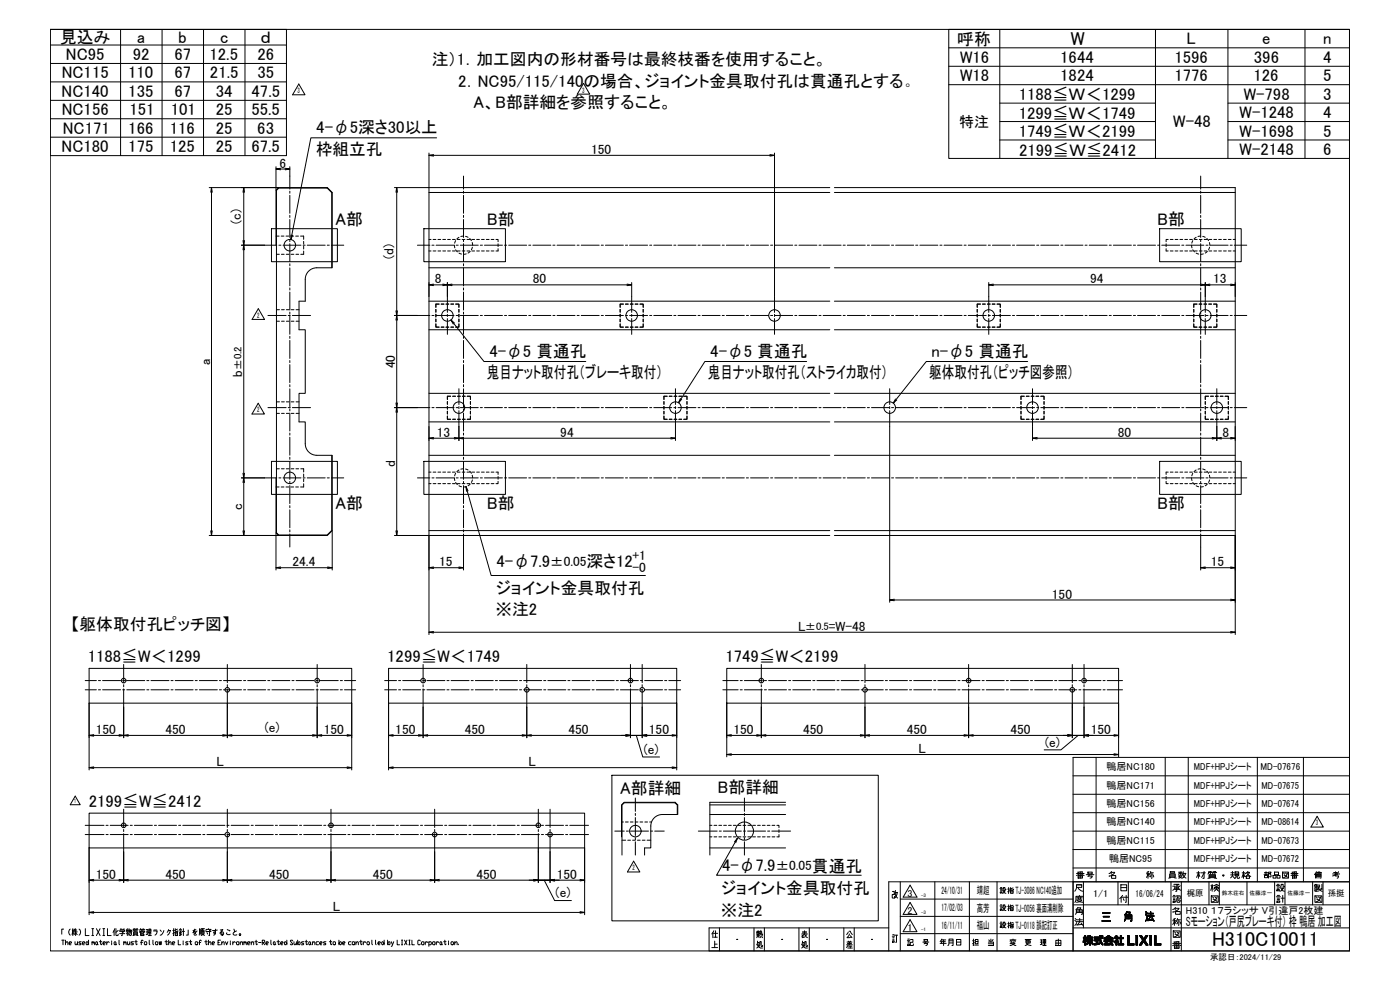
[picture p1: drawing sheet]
<svg xmlns="http://www.w3.org/2000/svg" width="841mm" height="594mm" viewBox="0 0 841 594" stroke-linecap="round" stroke-linejoin="round" font-family="sans-serif">
<!-- layer: TOS_WA -->
<g fill="none" stroke="#000" stroke-width=".6">
<path d="M30 18h781v553h-781zM658 455v75M700 455v75M714 455v75M755 455v75M783 455v75M811 455h-166v116v-41h166h-277v41M645 477h166M645 466h166M645 499h166M645 488h166M645 510h166"/>
<path d="M811 510h.1M811 510v61h-385v-14h108M536 535h1v2h-1v2h1v-1M538 536v2l1 1M538 536h1M538 535l-1 2M539 536v2l-2 1M541 530v41M547 532l4 7h-8zM562 530v41M582 530v41M599 530v41"/>
<path d="M645 521h166M651 530v27M672 530v14M673 531h4v4h-4zM673 533h4M678 530v14M703 530v41M710 530v41M726 530v14M732 530v14M749 530v14M766 530v14"/>
<path d="M772 530v14M789 530v14M795 530v14M38 558h-1v3M42 558a2.2 2.2 0 0 0 0 4M43 559h1M44 558v4M44 560h2M45 559h1M45 558l-1 1M45 558v4M48 558a2.2 2.2 0 0 1 0 4"/>
<path d="M51 558v4h2M55 558h1M56 558v4M58 558l2 4M60 558l-2 4M62 558h1M62 558v4M65 558v4h2M69 559v3M69 558l-1 2M70 558v4h1v-1M71 559l-1 1"/>
<path d="M72 559h3M72 559h3l-2 1v2M72 558l1 1M73 558v1M75 558l-1 1M76 558v1h1M76 559v1M76 558v4M77 559h2v2l-1 1M78 558l-1 2M78 559l-1 2M78 559v3"/>
<path d="M80 558h1M80 560h2v2h-2zM81 558v1M81 558h-1v1M82 558h1M82 558v1M83 558h-1l-1 1M84 558h1M84 560h2v1h-2zM84 558v1M85 558v1M85 559h.1"/>
<path d="M86 558h1M86 558l-1 1M86 558v1M88 560h1M88 558h1M88 558v3M89 558h2v2h-2zM89 559h2M90 558v4M92 559h2l-1 3M92 559h2M96 559h1"/>
<path d="M98 559l-1 2-1 1M101 558v1M104 559h1M104 558v4M105 558v1h2M107 558l-2 1M108 559v-1l1 1M108 559h1M108 559v3M109 559h2M110 558v4M113 559v3h-1"/>
<path d="M117 558l-1 2 1-1v2M118 558l-2 1M118 559l-1 2v1l1-1M120 558v4M120 558v3M121 558v4M121 558h2M121 559h2v2h-2zM121 559h2M122 558v1M124 559v-1h3v1M124 560h3"/>
<path d="M125 558h.1M126 559v3h-1M129 558v2h-1h1v1l-1 1M131 559h-3M132 559l2-1-2 3 2-1v2l-1-1 1 1M137 558l1 1M141 558v2M142 559l-1 1-1 1 1 1 1-1M429 559l-1 1v3M430 559v4M432 557v14M453 557v14"/>
<path d="M455 559h1M455 560v1M455 559v1h1M456 560v1v-1M456 560h2v2v-1M457 559l-1 3M459 557v14M480 557v14M482 560h3M483 559v2l-1 1M486 557v14M507 557v14"/>
<path d="M510 560l-1 1M510 559h1l1 2M513 557v14M541 550h104M541 540h104M547 542l4 7h-8zM547 552l4 8h-8zM645 557h166M645 544h166M37 565h2M38 565v3M39 567l1-1 1 2"/>
<path d="M39 565v3M42 567h1v-1h-1v1l1 1M44 561v-2l-1 2M44 561l1-1 1 1M45 566v2l2-1M47 566v2M49 566h-2l2 1-2 1M50 567h1v-1h-1v2h1M52 566l1 1-1 1v-1zM53 565v3M55 562h1M55 566h1v1"/>
<path d="M55 566v2M56 566h1v2M58 566h1l-1 2-1-1zM59 567v1M60 566h1M60 565v2l1 1v-1M62 562h1M62 567h1v-1h-1v1l1 1M64 566v2M66 566h-1l-1 1M67 565v1M67 566v2"/>
<path d="M69 566h1l-1 2v-1zM70 567v1M71 565l1 3M72 561h3M74 566h1v1M74 566v2M75 566h1v2M77 566v2l1-1M77 560l-1 1M78 566v2M80 566h-1l1 1-1 1M80 560h2"/>
<path d="M80 561h2M81 562h-1M81 566h1M82 565v2v1v-1M82 562h1M84 560v-1h3v1M84 561h2v1h-2zM84 561h.1M84 566h2M86 565h-1v3M87 566h1v2l-1-1zM89 561h-1"/>
<path d="M89 562h2M89 561h2M90 565v3M92 565v3M94 566h1l-1 2-1-1zM96 566v2v-2l1 2v-2M99 566h2M100 565v2v1l1-1M100 560l1-1h1l-1 3M101 567l1-1 1 2M101 565v3M104 567h1v-1h-1v1l1 1"/>
<path d="M105 560l-1 1M105 560h2v2h-2zM105 561h2M107 565v3h2M108 560h1M108 561v1M109 561h.1M109 561l-1 1M110 565v1M110 566v2M113 566h-1v1h1l-1 1M114 566h1"/>
<path d="M114 565v2l1 1v-1M118 566h1l-1 2-1-1zM119 566h2M121 565h-1v3M121 560h2M122 561l-1 1M122 561l1 1M123 566h1M124 565v2v1v-1M124 560l1 1M125 567l1-1 1 2M125 565v3"/>
<path d="M127 567h2v-1h-2v1l2 1M131 566h1M132 565h-1v3h1M133 567l1-1 1 2M133 566v2M135 566l1 2 1-2M136 560v1h1h1M138 565v1M138 566v2M140 566v2M141 566l-1 1M142 566h2l-1 2-1-1z"/>
<path d="M144 567l1-1 1 2M144 566v2M146 566h1v1M146 566v2M147 566h1v2M149 567h1v-1h-1v1l1 1M151 567l1-1v2M151 566v2M153 566h2M154 565v2v1l1-1M155 566h2M158 566h1v-1h-1v3"/>
<path d="M158 566l1 2M160 567h1v-1h-1v1l1 1M163 565v3M165 566v2l-1-1zM165 567l1 1M166 566h2M167 565v2l1 1v-1M169 567h1v-1h-1v1l1 1M171 566l1 1v1l-1-1zM172 565v3M176 565h-1h-1l2 2-1 1-1-1M177 566v2l1-1"/>
<path d="M178 566v2M179 565v3M180 566v2l-1-1zM183 566h-2l2 1-2 1M183 566h2M184 565v2v1l1-1M186 566h1l-1 2-1-1zM187 567v1M188 567l1-1v2M188 566v2M191 566h-1v2h1M192 567h1v-1h-1v1l1 1"/>
<path d="M196 566h-2l2 1-2 1M198 566h1M199 565v2v1v-1M200 566h2l-1 2-1-1zM204 565v3M204 566h1v2l-1-1zM206 567h1v-1h-1v2h1M211 566h-2l1 2h1M212 566h1v2l-1-1zM214 567l1-1v2M214 566v2M216 566h1"/>
<path d="M217 565v2v1v-1M218 566v2M220 566h-1l-1 1M221 566h1v2l-2-1zM223 565l1 3M226 565v3M227 567h1v-1h-1v2h1M230 566l1 1-1 1-1-1zM231 565v3M233 565v3M234 566v2l-1-1zM235 566l1 2"/>
<path d="M237 566l-2 2M239 565v3h1M241 565h1M241 568h1M242 565v3M243 565l1 3M244 565l-1 3M246 565h.1M246 568h.1M246 565v3M247 565v3h2M252 565h-1v3l1-1"/>
<path d="M254 566h1l-1 2-1-1zM255 566v2M257 566h-1l-1 1M258 566h1v2h-1M258 566v2M260 566h1v2l-1-1zM262 566v2M264 566h-1l-1 1M265 566v2l-1-1zM265 567l1 1M266 566h2M267 565v2l1 1v-1"/>
<path d="M269 565v1M269 566v2M271 566h1v2l-1-1zM273 567l1-1 1 2M273 566v2M275 567v1M428 569h3M428 560v1M429 561h2M429 563h2M429 567h2M429 565v4"/>
<path d="M443 564h.1M455 561h1M455 567l1 2h2M455 566h1l-1 3M455 565v3M455 562v1M455 561v1M456 562v1M456 562h-1M457 560v1M457 562v1M458 562v1"/>
<path d="M458 568h-1v-2h-1v3M470 564h.1M482 562v1M482 561h3M482 567l1 2h2M482 566h1l-1 3M482 565v3M483 561l2 2M484 563h-2M485 562h-1M485 568h-1v-2h-1v3M497 564h.1"/>
<path d="M509 568h3M509 566h3M509 567h3M509 569h3M510 568l-1 1M510 565v1M510 568h2M510 561l-1 2h2M510 566v2M511 568v1M511 562l1 1M511 565v1"/>
<path d="M524 564h.1M536 562h1M536 565h1v1h-1zM536 561h1M536 564h1M536 563h1M537 562h2M539 562v4h-1M541 561h104M651 563v1M651 565v1M651 564v2"/>
<path d="M651 563v2M652 562v1h1v1h-1l1 1v1l-1-1v3v-3l-1 1v-2v-1h1zM652 562v6M652 563v1M652 564v1M653 563v1M653 564v1M653 563v2M653 566v1M653 562h1v1v-1h1v1h1v1h-1h2v1h-1l1 3-2-2v2h-1v-2l-1 2 1-3h-1v-1h1h-1zM653 562v2M654 564v1"/>
<path d="M654 562v2M654 566v1M654 564v3M654 562v1M654 563v1M654 564v2M654 562v6M655 562v6M655 563v1M655 564v2M656 563v1M656 564v2"/>
<path d="M656 564v3M656 564v1M656 566v1M657 564v1M657 567v1M657 563h3v-1h1v1h2v1h-2l2 4-2-2-1-2h-3zM657 563v1M657 564h3v1h-1v2l2-1v1l-4 1v-1h2v-2h-2zM658 563v1M658 564v1M658 567v1M659 563v1"/>
<path d="M659 564v3M659 564v1M659 567h.1M660 563v1M660 564v1M660 567h.1M660 566v1M661 562v3M661 566v1M661 562v4M661 562v5M661 563v1"/>
<path d="M661 565v2M662 563v1M662 565v2M662 562h1v1h-1zM662 562v1M662 566v1M662 566v2M662 567v1M663 563l3-1 3 1v1h-5h-1zM663 565h6v1h-4v1h2v-1h1l1 2-1-1-5 1 1-2h-1zM663 563v1M663 565v1"/>
<path d="M663 567v1M664 565v1M664 567v1M664 563v1M664 566v2M664 565v3M664 564a1.7 1.7 0 0 1 2-1 1.7 1.7 0 0 1 2 1zM665 565v3M665 563v1M665 565v2M665 567v1M665 564h.1"/>
<path d="M665 565v1M665 562v1M666 564h.1M666 565v1M666 567v1M666 562v1M667 562v1M667 564h.1M667 565v1M667 567v1M667 563v1M667 566h.1"/>
<path d="M667 567h.1M667 566v1M668 563v1M668 565v1M668 566v1M668 566v2M668 567v1M669 563v1M669 565v1M669 567v1M669 566h.1M670 563v1"/>
<path d="M670 565v1M670 562l2 1-1 2 1 1h-1v2h-1v-2h-1l2-2h-1zM670 562v2M670 565v3M671 562v2M671 564v4M671 562v6M671 563v3M671 565v1M671 563v2M672 565v1M672 563v1"/>
<path d="M672 567v1M673 563v1M673 567v1M673 562h1v1h1v1h-1v3h1v1h-3v-1h1v-3h-1v-1h1zM673 562v6M674 562v6M674 563v1M674 567v1M675 563v1M675 567v1M677 562h1v5h3v1h-4zM677 562v6"/>
<path d="M678 562v6M679 567v1M680 567v1M681 567v1M682 562h1v6h-1zM682 562v6M683 562v6M685 562h1l1 2 1-2h2l-2 3 2 3h-2l-1-2-1 2h-2l2-3zM685 562h.1M685 567v1M685 562v1M685 566v2"/>
<path d="M686 562v2M686 566v2M686 566v1M686 565v2M686 563v1M686 563v4M687 563v3M687 564v2M688 563v4M688 563v2M688 565v2M688 563v1"/>
<path d="M688 566v1M688 562v2M688 566v2M689 566v2M689 562v1M689 567v1M689 562h.1M690 568h.1M691 562h1v6h-1zM691 562v6M692 562v6M694 562h1v5h2v1h-3z"/>
<path d="M694 562v6M695 567v1M696 567v1M697 567v1"/>
<circle cx="144" cy="561" r=".5"/>
</g>
<!-- layer: TOS_S1 -->
<g fill="none" stroke="#000" stroke-width=".6">
<path d="M166 114l1-1h30l2 3v45h-9a7 7 0 0 0-7 7v13h-3v17h3v38h-3v17h3v14a7 7 0 0 0 7 6h9v46l-2 2h-30l-1-1zM258 116h240M498 113h-240v209h240M501 113h241v209h-241M501 116h241M258 161h240M501 161h241M258 181h240M258 198h240M501 181h241M501 198h241M258 236h240"/>
<path d="M501 236h241M258 253h240M501 253h241M258 273h240M501 273h241M258 319h240M501 319h241M54 401h157v21h-157zM233 401h174v21h-174zM437 401h235v21h-235zM54 488h297v21h-297zM426 489h46"/>
<path d="M426 483h46M472 482h-46v32M374 514v-30l1-2h30l2 2v5h-9a7 7 0 0 0-7 7v13h-4v5M426 509h46"/>
<circle cx="174" cy="147" r="3"/>
<circle cx="269" cy="189" r="3"/>
<circle cx="379" cy="189" r="3"/>
<circle cx="465" cy="189" r="3"/>
<circle cx="594" cy="189" r="3"/>
<circle cx="724" cy="189" r="3"/>
<circle cx="276" cy="245" r="3"/>
<circle cx="406" cy="245" r="3"/>
<circle cx="534" cy="245" r="3"/>
<circle cx="620" cy="245" r="3"/>
<circle cx="731" cy="245" r="3"/>
<circle cx="174" cy="287" r="3"/>
<circle cx="74" cy="409" r="1.4"/>
<circle cx="137" cy="414" r="1.4"/>
<circle cx="191" cy="409" r="1.4"/>
<circle cx="254" cy="409" r="1.4"/>
<circle cx="316" cy="414" r="1.4"/>
<circle cx="379" cy="409" r="1.4"/>
<circle cx="386" cy="414" r="1.4"/>
<circle cx="457" cy="409" r="1.4"/>
<circle cx="520" cy="414" r="1.4"/>
<circle cx="582" cy="409" r="1.4"/>
<circle cx="644" cy="414" r="1.4"/>
<circle cx="651" cy="409" r="1.4"/>
<circle cx="74" cy="496" r="1.4"/>
<circle cx="199" cy="496" r="1.4"/>
<circle cx="323" cy="496" r="1.4"/>
<circle cx="382" cy="499" r="3"/>
<circle cx="447" cy="499" r="5"/>
<circle cx="137" cy="501" r="1.4"/>
<circle cx="261" cy="501" r="1.4"/>
<circle cx="330" cy="501" r="1.4"/>
</g>
<!-- layer: TOS_K3 -->
<g fill="none" stroke="#000" stroke-width=".6">
<path d="M174 106v8M174 115v1M174 117v11M278 106v8M278 115v1M278 117v11M721 106v8M721 115v1M721 117v11M174 129v2M174 132v11M278 129v2"/>
<path d="M278 132v11M721 129v2M721 132v11M159 147h7M168 147h1M170 147h11M174 144v1M174 146v11M174 158v2M182 147h1M185 147h10M197 147h1"/>
<path d="M199 147h7M251 147h7M259 147h2M262 147h11M274 147h1M277 147h10M278 144v1M278 146v11M278 158v2M289 147h1M291 147h11M303 147h1"/>
<path d="M306 147h10M318 147h1M320 147h11M332 147h1M335 147h10M347 147h1M349 147h11M361 147h1M364 147h10M376 147h1M378 147h11M390 147h2"/>
<path d="M393 147h11M405 147h1M407 147h11M419 147h2M422 147h11M434 147h1M436 147h11M448 147h2M451 147h11M463 147h1M465 147h11M477 147h2"/>
<path d="M480 147h11M492 147h1M494 147h11M507 147h1M509 147h11M521 147h1M524 147h10M536 147h1M538 147h11M550 147h1M553 147h10M565 147h1"/>
<path d="M567 147h11M579 147h1M582 147h10M594 147h1M596 147h11M608 147h1M611 147h11M623 147h1M625 147h11M637 147h2M640 147h11M652 147h1"/>
<path d="M654 147h11M666 147h2M669 147h11M681 147h1M683 147h11M695 147h2M698 147h11M710 147h1M712 147h11M721 144v1M721 146v11M721 158v2"/>
<path d="M724 147h2M727 147h11M739 147h1M741 147h8M174 161v11M174 173v1M174 175v11M269 178v10M278 161v11M278 173v1M278 175v11M379 178v10"/>
<path d="M465 178v10M594 178v10M721 161v11M721 173v1M721 175v11M724 178v10M161 189h11M173 189h1M174 187v2M174 190v11M176 189h11M251 189h7"/>
<path d="M259 189h2M262 189h11M269 189v1M269 191v10M274 189h1M277 189h10M278 187v2M278 190v11M289 189h1M291 189h11M303 189h1M306 189h10"/>
<path d="M318 189h1M320 189h11M332 189h1M335 189h10M347 189h1M349 189h11M361 189h1M364 189h10M376 189h1M378 189h11M379 189v1M379 191v10"/>
<path d="M390 189h2M393 189h11M405 189h1M407 189h11M419 189h2M422 189h11M434 189h1M436 189h11M448 189h2M451 189h11M463 189h1M465 189v1"/>
<path d="M465 191v10M465 189h11M477 189h2M480 189h11M492 189h1M494 189h11M507 189h1M509 189h11M521 189h1M524 189h10M536 189h1M538 189h11"/>
<path d="M550 189h1M553 189h10M565 189h1M567 189h11M579 189h1M582 189h10M594 189h1M594 189v1M594 191v10M596 189h11M608 189h1M611 189h11"/>
<path d="M623 189h1M625 189h11M637 189h2M640 189h11M652 189h1M654 189h11M666 189h2M669 189h11M681 189h1M683 189h11M695 189h2M698 189h11"/>
<path d="M710 189h1M712 189h11M721 187v2M721 190v11M724 189v1M724 191v10M724 189h2M727 189h11M739 189h1M741 189h8M174 202v1M174 205v10"/>
<path d="M174 217v1M174 219v11M278 202v1M278 205v10M278 217v1M278 219v11M721 202v1M721 205v10M721 217v1M721 219v11M174 231v1M174 234v10"/>
<path d="M276 234v9M278 231v1M278 234v10M406 234v9M534 234v9M620 234v9M721 231v1M721 234v10M731 234v9M161 245h11M173 245h1M174 246v1"/>
<path d="M174 248v11M176 245h11M251 245h7M259 245h2M262 245h11M274 245h1M276 244v1M276 247v9M277 245h10M278 246v1M278 248v11M289 245h1"/>
<path d="M291 245h11M303 245h1M306 245h10M318 245h1M320 245h11M332 245h1M335 245h10M347 245h1M349 245h11M361 245h1M364 245h10M376 245h1"/>
<path d="M378 245h11M390 245h2M393 245h11M405 245h1M406 244v1M406 247v9M407 245h11M419 245h2M422 245h11M434 245h1M436 245h11M448 245h2"/>
<path d="M451 245h11M463 245h1M465 245h11M477 245h2M480 245h11M492 245h1M494 245h11M507 245h1M509 245h11M521 245h1M524 245h10M534 244v1"/>
<path d="M534 247v9M536 245h1M538 245h11M550 245h1M553 245h10M565 245h1M567 245h11M579 245h1M582 245h10M594 245h1M596 245h11M608 245h1"/>
<path d="M611 245h11M620 244v1M620 247v9M623 245h1M625 245h11M637 245h2M640 245h11M652 245h1M654 245h11M666 245h2M669 245h11M681 245h1"/>
<path d="M683 245h11M695 245h2M698 245h11M710 245h1M712 245h11M721 246v1M721 248v11M724 245h2M727 245h11M731 244v1M731 247v9M739 245h1"/>
<path d="M741 245h8M174 260v1M174 263v10M174 275v1M174 277v11M278 260v1M278 263v10M278 275v1M278 277v11M721 260v1M721 263v10M721 275v1"/>
<path d="M721 277v11M159 287h7M168 287h1M170 287h11M174 289v1M174 292v10M182 287h1M185 287h10M197 287h1M199 287h7M251 287h7M259 287h2"/>
<path d="M262 287h11M274 287h1M277 287h10M278 289v1M278 292v10M289 287h1M291 287h11M303 287h1M306 287h10M318 287h1M320 287h11M332 287h1"/>
<path d="M335 287h10M347 287h1M349 287h11M361 287h1M364 287h10M376 287h1M378 287h11M390 287h2M393 287h11M405 287h1M407 287h11M419 287h2"/>
<path d="M422 287h11M434 287h1M436 287h11M448 287h2M451 287h11M463 287h1M465 287h11M477 287h2M480 287h11M492 287h1M494 287h11M507 287h1"/>
<path d="M509 287h11M521 287h1M524 287h10M536 287h1M538 287h11M550 287h1M553 287h10M565 287h1M567 287h11M579 287h1M582 287h10M594 287h1"/>
<path d="M596 287h11M608 287h1M611 287h11M623 287h1M625 287h11M637 287h2M640 287h11M652 287h1M654 287h11M666 287h2M669 287h11M681 287h1"/>
<path d="M683 287h11M695 287h2M698 287h11M710 287h1M712 287h11M721 289v1M721 292v10M724 287h2M727 287h11M739 287h1M741 287h8M174 304v1"/>
<path d="M174 306v11M174 318v2M278 304v1M278 306v11M278 318v2M721 304v1M721 306v11M721 318v2M174 321v8M278 321v8M721 321v8M74 399v11"/>
<path d="M137 399v11M191 399v11M254 399v11M316 399v11M379 399v11M386 399v11M457 399v11M520 399v11M582 399v11M644 399v11M651 399v11M51 414h7"/>
<path d="M51 409h7M59 414h1M59 409h1M62 414h10M62 409h10M74 414h1M74 409h1M74 411v2M74 414v11M76 414h11M76 409h11M88 414h1"/>
<path d="M88 409h1M91 414h10M91 409h10M103 414h1M103 409h1M105 414h11M105 409h11M117 414h2M117 409h2M120 414h11M120 409h11M132 414h1"/>
<path d="M132 409h1M134 414h11M134 409h11M137 411v2M137 414v11M146 414h2M146 409h2M149 414h11M149 409h11M161 414h1M161 409h1M163 414h11"/>
<path d="M163 409h11M175 414h2M175 409h2M178 414h11M178 409h11M190 414h1M190 409h1M191 411v2M191 414v11M192 414h11M192 409h11M204 414h2"/>
<path d="M204 409h2M207 414h7M207 409h7M231 414h7M231 409h7M239 414h2M239 409h2M242 414h11M242 409h11M254 414h1M254 409h1M254 411v2"/>
<path d="M254 414v11M256 414h11M256 409h11M269 414h1M269 409h1M271 414h11M271 409h11M283 414h1M283 409h1M286 414h10M286 409h10M298 414h1"/>
<path d="M298 409h1M300 414h11M300 409h11M312 414h1M312 409h1M315 414h10M315 409h10M316 411v2M316 414v11M327 414h1M327 409h1M329 414h11"/>
<path d="M329 409h11M341 414h1M341 409h1M344 414h10M344 409h10M356 414h1M356 409h1M358 414h11M358 409h11M370 414h1M370 409h1M373 414h10"/>
<path d="M373 409h10M379 411v2M379 414v11M385 414h1M385 409h1M386 411v2M386 414v11M387 414h11M387 409h11M399 414h2M399 409h2M402 414h7"/>
<path d="M402 409h7M434 414h9M434 409h9M445 414h1M445 409h1M447 414h11M447 409h11M457 411v2M457 414v11M459 414h1M459 409h1M462 414h10"/>
<path d="M462 409h10M474 414h1M474 409h1M476 414h11M476 409h11M488 414h2M488 409h2M491 414h11M491 409h11M503 414h1M503 409h1M505 414h11"/>
<path d="M505 409h11M517 414h2M517 409h2M520 411v2M520 414v11M520 414h11M520 409h11M532 414h1M532 409h1M534 414h11M534 409h11M546 414h2"/>
<path d="M546 409h2M549 414h11M549 409h11M561 414h1M561 409h1M563 414h11M563 409h11M575 414h2M575 409h2M578 414h11M578 409h11M582 411v2"/>
<path d="M582 414v11M590 414h1M590 409h1M592 414h11M592 409h11M605 414h1M605 409h1M607 414h11M607 409h11M619 414h1M619 409h1M622 414h10"/>
<path d="M622 409h10M634 414h1M634 409h1M636 414h11M636 409h11M644 411v2M644 414v11M648 414h1M648 409h1M651 414h10M651 409h10M651 411v2"/>
<path d="M651 414v11M663 414h1M663 409h1M665 414h9M665 409h9M382 479v8M447 479v8M51 496h11M64 496h1M66 496h11M74 486v11M74 498v2"/>
<path d="M78 496h1M81 496h11M93 496h1M95 496h11M107 496h2M110 496h11M122 496h1M124 496h11M136 496h2M137 486v11M137 498v2M139 496h11"/>
<path d="M151 496h1M153 496h11M165 496h2M168 496h11M180 496h1M182 496h11M194 496h2M197 496h11M199 486v11M199 498v2M209 496h1M211 496h11"/>
<path d="M224 496h1M226 496h11M238 496h1M241 496h10M253 496h1M255 496h11M261 486v11M261 498v2M267 496h1M270 496h10M282 496h1M284 496h11"/>
<path d="M296 496h1M299 496h10M311 496h1M313 496h11M323 486v11M323 498v2M325 496h1M328 496h11M330 486v11M330 498v2M340 496h1M342 496h12"/>
<path d="M369 499h6M376 499h2M379 499h11M382 489v1M382 491v11M391 499h1M393 499h6M420 499h11M432 499h1M435 499h10M447 499h1M447 489v1"/>
<path d="M447 491v11M449 499h11M461 499h1M464 499h11M51 501h11M64 501h1M66 501h11M74 501v11M78 501h1M81 501h11M93 501h1M95 501h11"/>
<path d="M107 501h2M110 501h11M122 501h1M124 501h11M136 501h2M137 501v11M139 501h11M151 501h1M153 501h11M165 501h2M168 501h11M180 501h1"/>
<path d="M182 501h11M194 501h2M197 501h11M199 501v11M209 501h1M211 501h11M224 501h1M226 501h11M238 501h1M241 501h10M253 501h1M255 501h11"/>
<path d="M261 501v11M267 501h1M270 501h10M282 501h1M284 501h11M296 501h1M299 501h10M311 501h1M313 501h11M323 501v11M325 501h1M328 501h11"/>
<path d="M330 501v11M340 501h1M342 501h12M382 503v1M382 506v8M447 503v1M447 506v8"/>
</g>
<!-- layer: TOS_M1 -->
<g fill="none" stroke="#000" stroke-width=".6">
<path d="M30 18h142v75h-142zM72 18v75M97 18v75M122 18v75M147 18v75M30 27h142M30 38h142M30 49h142M179 50l4 7h-7zM351 50l3 7h-7zM30 60h142M30 71h142"/>
<path d="M30 82h142M258 92v21h-21M260 93h203M465 92v86M126 113h41M127 115v204M146 115v30M166 100v14M169 102h2M174 100v6M238 115v72M145 147h14"/>
<path d="M146 150v134M258 170v8M260 171h6M269 170v8M272 171h105M379 170v8M594 170v8M597 171h124M724 170v8M727 171h12M742 170v8M155 185l4 7h-8z"/>
<path d="M237 189h14M238 192v50M155 242l4 7h-8zM237 245h14M238 248v71M258 256v9M276 256v9M406 256v9M534 256v106M620 256v9M731 256v9M742 256v9"/>
<path d="M260 263h13M278 263h125M623 263h105M734 263h5M145 287h14M146 290v29M200 319v23M126 322h41M166 320v22M237 322h21v59M278 329v13M721 329v13"/>
<path d="M742 322v59M169 341h28M260 341h16M724 341h15M260 380h479M537 360h202M54 422v41M74 425v18M137 422v21M191 425v18M211 422v41M233 422v41"/>
<path d="M254 425v18M316 425v18M379 422v21M386 425v18M407 422v41M437 422v33M457 425v18M520 425v18M582 425v18M644 422v21M651 425v18M672 422v33"/>
<path d="M56 442h16M77 442h57M139 442h49M193 442h16M236 442h15M257 442h57M319 442h57M379 442h7h-7M382 442l4 13h10M389 442h15M439 442h16M439 453h230"/>
<path d="M460 442h57M522 442h57M585 442h56M644 442h7h-7M648 442l-11 8h-10M654 442h15M45 478l3 5h-6zM56 461h153M236 461h168M368 466h160v87h-160zM791 490l4 7h-7zM54 509v40"/>
<path d="M74 512v18M137 512v18M199 512v18M261 512v18M323 509v21M330 512v18M351 509v40M381 517l3 7h-7zM56 529h16M77 529h57M139 529h57M202 529h56"/>
<path d="M264 529h57M323 529h7h-7M327 529l6 12h10M333 529h15M56 548h292"/>
</g>
<!-- layer: 0 -->
<g fill="none" stroke="#000" stroke-width=".6">
<path d="M570 18h241v77h-241zM601 18v77M694 18v77M738 18v77M784 18v77M570 29h241M570 40h241M570 51h241M601 62h93M601 73h93M738 62h73M738 73h73"/>
<path d="M258 93h2M260 93h-2l2 1M262 83h-75l-12 61M463 93h2l-2 1M463 93h2M601 84h93M738 84h73M127 115v-2l1 2M127 113v2M146 115v-2l1 2M146 113v2M166 102h3"/>
<path d="M169 101l-3 1h3M171 101l3 1h-3M171 102h3M238 115v-2l1 2M238 113v2M146 150v-3l1 3M146 145v2l1-2M146 145v5M175 141v3l1-3M258 171h2M260 171h-2l2 1M266 171h3l-3 1"/>
<path d="M266 171h6M272 171h-3l3 1M377 171h2l-2 1M377 171h2M594 171h3M597 171h-3l3 1M721 171h3l-3 1M721 171h6M727 171h-3l3 1M739 171h3l-3 1M739 171h3M238 187v2l1-2"/>
<path d="M238 192v-3l1 3M238 187v5M271 192l20 25h61M273 194l-2-2 1 3M485 217h-62l-15 25M617 217h-61l-19 25M409 239l-1 3 2-2M538 240l-1 2 2-2M238 248v-3l1 3M238 242v3l1-3M238 242v6M258 263h2"/>
<path d="M260 263h-2l2 1M273 263h3l-3 1M273 263h5M278 263h-2l2 1M403 263h3l-3 1M403 263h3M620 263h3M623 263h-3l3 1M728 263h3l-3 1M728 263h6M734 263h-3l3 1M739 263h3l-3 1"/>
<path d="M739 263h3M146 284v3l1-3M146 290v-3l1 3M146 284v6M280 292l15 54h93M281 295l-1-3v3M127 319v3l1-3M127 319v3M146 319v3l1-3M146 319v3M238 319v3l1-3M238 319v3"/>
<path d="M166 341h3M169 341h-3h3M197 341h3h-3M197 341h3M258 341h2M260 341h-2h2M276 341h2h-2M276 341h2M537 360h-3l3 1M721 341h3M724 341h-3h3M739 341h3h-3"/>
<path d="M739 360h3l-3 1M739 341h3M258 380h2M260 379l-2 1h2M534 360h3M739 379l3 1h-3M739 380h3M739 360h3M54 442h2M56 441l-2 1h2M72 441l2 1h-2M72 442h5"/>
<path d="M77 441l-3 1h3M134 441l3 1h-3M134 442h5M139 441l-2 1h2M188 441l3 1h-3M188 442h5M193 441l-2 1h2M209 441l2 1h-2M209 442h2M233 442h3M236 441l-3 1h3M251 441l3 1h-3"/>
<path d="M251 442h6M257 441l-3 1h3M314 441l2 1h-2M314 442h5M319 441l-3 1h3M376 441l3 1h-3M376 442h3M386 442h3M389 441l-3 1h3M404 441l3 1h-3M404 442h3M437 442h2"/>
<path d="M437 453h2M439 453h-2l2 1M439 441l-2 1h2M455 441l2 1h-2M455 442h5M460 441l-3 1h3M517 441l3 1h-3M517 442h5M522 441l-2 1h2M579 441l3 1h-3M579 442h6M585 441l-3 1h3"/>
<path d="M641 441l3 1h-3M641 442h3M651 442h3M654 441l-3 1h3M669 453h3l-3 1M669 441l3 1h-3M669 442h3M669 453h3M54 461h2M56 461h-2l2 1M209 461h2l-2 1M209 461h2"/>
<path d="M233 461h3M236 461h-3l3 1M404 461h3l-3 1M404 461h3M441 506l2-2-1 2M443 504l-13 22h87M54 529h2M56 528l-2 1h2M72 528l2 1h-2M72 529h5M77 528l-3 1h3M134 528l3 1h-3"/>
<path d="M134 529h5M139 528l-2 1h2M196 528l3 1h-3M196 529h6M202 528l-3 1h3M258 528l3 1h-3M258 529h6M264 528l-3 1h3M321 528l2 1h-2M321 529h2M330 529h3M333 528l-3 1h3"/>
<path d="M348 528l3 1h-3M348 529h3M54 548h2M56 548h-2l2 1M348 548h3l-3 1M348 548h3"/>
</g>
<!-- layer: TOS_K2 -->
<g fill="none" stroke="#000" stroke-width=".6">
<path d="M163 137h40v20h-40zM255 137h49v20h-49zM697 137h49v20h-49zM166 142h2M166 153h2M169 142h2M169 153h2M172 142h1M172 153h2M175 142h1M175 153h2M178 142h1"/>
<path d="M178 153h1M181 142h1v2M182 145v2M182 148v2M182 151v2h-1M258 144h1M258 151h1M260 144h2M260 151h2M263 144h2M263 151h2M266 144h2"/>
<path d="M266 151h2M269 144h2M269 151h2M272 144h1M272 151h1M273 147v2M274 145l-1 1M274 150l1 1M275 144h1M275 151h1M276 143l-2 1M276 152l1 1"/>
<path d="M278 144h1M278 151h1M278 142h-1M280 142l1 1M280 153h-2M281 144h1M281 151h1M282 143l1 2M282 151l-1 1M283 144h2M283 151h2M284 146v1"/>
<path d="M284 148l-1 2M286 144h2M286 151h2M289 144h2M289 151h2M292 144h2M292 151h2M295 144h2M295 151h2M298 144h1v1M299 146v2M299 149v2h-1"/>
<path d="M701 149v2h1M701 146v2M702 144h-1v1M703 144h2M703 151h2M706 144h2M706 151h2M709 144h1M709 151h1M712 144h1M712 151h1M715 144h1"/>
<path d="M715 151h1M716 147v2M717 145l-1 1M717 150l1 1M718 144h1M718 151h1M719 143l-2 1M719 152l1 1M720 144h2M720 151h2M721 142h-1M722 142l2 1"/>
<path d="M723 153h-2M723 144h2M723 151h2M725 143l1 2M725 151l-1 1M726 144h2M726 151h2M727 146v1M727 148l-1 2M729 144h2M729 151h2M732 144h2"/>
<path d="M732 151h2M735 144h2M735 151h2M738 144h2M738 151h2M741 144h1M741 151h1M166 186h2M166 193h2M169 186h2M169 193h2M172 186h2"/>
<path d="M172 193h2M175 186h2M175 193h2M178 186h2M178 193h2M262 195v2h2M262 183v2v-2h2zM262 186v2M262 189v1M262 192v1M265 197h2M265 183h2"/>
<path d="M268 197h2M268 183h2M271 197h1M271 183h1M274 183h2v2M276 195v2h-2M276 186v2M276 189v1M276 192v1M373 195v2h1M373 183v2v-2h1zM373 186v2"/>
<path d="M373 189v1M373 192v1M376 197h1M376 183h1M379 197h1M379 183h1M382 197h1M382 183h1M384 183h2v2M386 195v2h-2M386 186v2M386 189v1"/>
<path d="M386 192v1M587 195v2h2M587 183v2v-2h2zM587 186v2M587 189v1M587 192v1M590 197h2M590 183h2M593 197h2M593 183h2M596 197h2M596 183h2"/>
<path d="M599 183h2v2M601 195v2h-2M601 186v2M601 189v1M601 192v1M717 195v2h2M717 183v2v-2h2zM717 186v2M717 189v1M717 192v1M720 197h2M720 183h2"/>
<path d="M723 197h2M723 183h2M726 197h2M726 183h2M729 183h2v2M731 195v2h-2M731 186v2M731 189v1M731 192v1M269 238v2v-2h2zM272 238h2M275 238h2"/>
<path d="M278 238h1M281 238h2v2M399 238v2v-2h2zM402 238h2M405 238h2M408 238h2M411 238h2v2M613 238v2v-2h2zM617 238h1M619 238h2M622 238h2M625 238h2v2"/>
<path d="M724 238v2v-2h2zM727 238h2M730 238h2M733 238h2M736 238h2v2M166 241h2M166 248h2M169 241h2M169 248h2M172 241h2M172 248h2M175 241h2"/>
<path d="M175 248h2M178 241h2M178 248h2M269 250v2h2M269 241v2M269 244v2M269 247v2M272 252h2M275 252h2M278 252h1M283 250v2h-2M283 241v2"/>
<path d="M283 244v2M283 247v2M399 250v2h2M399 241v2M399 244v2M399 247v2M402 252h2M405 252h2M408 252h2M413 250v2h-2M413 241v2M413 244v2"/>
<path d="M413 247v2M613 250v2h2M613 241v2M613 244v2M613 247v2M617 252h1M619 252h2M622 252h2M627 250v2h-2M627 241v2M627 244v2M627 247v2"/>
<path d="M724 250v2h2M724 241v2M724 244v2M724 247v2M727 252h2M730 252h2M733 252h2M738 250v2h-2M738 241v2M738 244v2M738 247v2M163 277h40v20h-40z"/>
<path d="M255 277h49v20h-49zM697 277h49v20h-49zM166 293h2M166 282h2M169 293h2M169 282h2M172 293h1M172 282h2M175 293h1M175 282h2M178 293h1M178 282h1"/>
<path d="M181 282h1v2M182 285v1M182 288v1M182 291v2h-1M258 291h1M258 284h1M260 291h2M260 284h2M263 291h2M263 284h2M266 291h2M266 284h2"/>
<path d="M269 291h2M269 284h2M272 291h1M272 284h1M273 287v2M274 284l-1 2M274 290l1 1M275 291h1M275 284h1M276 282l-2 1M276 292h1M278 291h1"/>
<path d="M278 284h1M278 282h-1M280 282h1M280 292l-2 1M281 291h1M281 284h1M282 283l1 1M282 291l-1 1M283 291h2M283 284h2M284 285v2M284 288l-1 2"/>
<path d="M286 291h2M286 284h2M289 291h2M289 284h2M292 291h2M292 284h2M295 291h2M295 284h2M298 284h1v1M299 289v2h-1M299 286v2M701 289v2h1"/>
<path d="M701 286v2M702 284h-1v1M703 291h2M703 284h2M706 291h2M706 284h2M709 291h1M709 284h1M712 291h1M712 284h1M715 291h1M715 284h1"/>
<path d="M716 287v2M717 284l-1 2M717 290l1 1M718 291h1M718 284h1M719 282l-2 1M719 292h1M720 291h2M720 284h2M721 282h-1M722 282h2M723 292l-2 1"/>
<path d="M723 291h2M723 284h2M725 283l1 1M725 291l-1 1M726 291h2M726 284h2M727 285v2M727 288l-1 2M729 291h2M729 284h2M732 291h2M732 284h2"/>
<path d="M735 291h2M735 284h2M738 291h2M738 284h2M741 291h1M741 284h1M373 494h1M376 494h1M379 494h1M382 494h1M384 494h2M387 494h2"/>
<path d="M390 494h1M426 496h2M429 496h2M432 496h1M435 496h1M438 496h1M441 496h1M443 496h2M446 496h2M449 496h2M452 496h2M455 496h2"/>
<path d="M458 496h2M461 496h2M464 496h1M467 496h1v1M468 498v2M374 505h2M377 505h2M380 505h2M383 505h2M386 505h1M389 505h2M426 503h2"/>
<path d="M429 503h2M432 503h1M435 503h1M438 503h1M441 503h1M443 503h2M446 503h2M449 503h2M452 503h2M455 503h2M458 503h2M461 503h2"/>
<path d="M464 503h1M468 501v2h-1"/>
</g>
<!-- layer: TOS_S2 -->
<path d="M166 147v-33l1-1h30l3 3v45M200 273v46l-3 3h-30l-1-2v-33M407 489v-6l-1-1h-31l-2 1v20" fill="none" stroke="#000" stroke-width=".6"/>
<text font-size="12.1" x="728" y="568">H310C10011</text>
<text font-size="11.3" x="643" y="27">W</text>
<g font-size="10.1">
<text x="36" y="26">見込み</text>
<text x="82" y="26">a</text>
<text x="107" y="26">b</text>
<text x="132" y="26">c</text>
<text x="157" y="26">ｄ</text>
<text x="575" y="27">呼称</text>
<text x="713" y="27">L</text>
<text x="758" y="27">e</text>
<text x="795" y="27">n</text>
<text x="40" y="36">NC95</text>
<text x="80" y="36">92</text>
<text x="105" y="36">67</text>
<text x="126" y="36">12.5</text>
<text x="155" y="36">26</text>
<text x="259" y="39">注）1．加工図内の形材番号は最終枝番を使用すること。</text>
<text x="577" y="38">W16</text>
<text x="637" y="38">1644</text>
<text x="706" y="38">1596</text>
<text x="753" y="38">396</text>
<text x="795" y="38">4</text>
<text x="37" y="47">NC115</text>
<text x="77" y="47">110</text>
<text x="105" y="47">67</text>
<text x="126" y="47">21.5</text>
<text x="155" y="47">35</text>
<text x="275" y="52">2．NC95/115/140の場合、ジョイント金具取付孔は貫通孔とする。</text>
<text x="577" y="49">W18</text>
<text x="637" y="49">1824</text>
<text x="706" y="49">1776</text>
<text x="753" y="49">126</text>
<text x="795" y="49">5</text>
<text x="37" y="58">NC140</text>
<text x="77" y="58">135</text>
<text x="105" y="58">67</text>
<text x="130" y="58">34</text>
<text x="151" y="58">47.5</text>
<text x="747" y="60">W-798</text>
<text x="795" y="60">3</text>
<text x="285" y="65">A、B部詳細を参照すること。</text>
<text x="612" y="60">1188≦Ｗ＜1299</text>
<text x="37" y="69">NC156</text>
<text x="78" y="69">151</text>
<text x="103" y="69">101</text>
<text x="130" y="69">25</text>
<text x="151" y="69">55.5</text>
<text x="612" y="71">1299≦Ｗ＜1749</text>
<text x="745" y="71">W-1248</text>
<text x="795" y="71">4</text>
<text x="705" y="76">W-48</text>
<text x="38" y="80">NC171</text>
<text x="77" y="80">166</text>
<text x="102" y="80">116</text>
<text x="130" y="80">25</text>
<text x="155" y="80">63</text>
<text x="190" y="80">4-φ5深さ30以上</text>
<text x="612" y="82">1749≦Ｗ＜2199</text>
<text x="745" y="82">W-1698</text>
<text x="795" y="82">5</text>
<text x="37" y="91">NC180</text>
<text x="77" y="91">175</text>
<text x="102" y="91">125</text>
<text x="130" y="91">25</text>
<text x="151" y="91">67.5</text>
<text x="190" y="93">枠組立孔</text>
<text x="612" y="93">2199≦Ｗ≦2412</text>
<text x="745" y="93">W-2148</text>
<text x="795" y="93">6</text>
<text x="202" y="135">A部</text>
<text x="293" y="135">B部</text>
<text x="695" y="135">B部</text>
<text x="294" y="215">4-φ5 貫通孔</text>
<text x="427" y="215">4-φ5 貫通孔</text>
<text x="559" y="215">n-φ5 貫通孔</text>
<text x="293" y="227">鬼目ナット取付孔（ブレーキ取付）</text>
<text x="425" y="227">鬼目ナット取付孔（ストライカ取付）</text>
<text x="558" y="227">躯体取付孔（ピッチ図参照）</text>
<text x="202" y="306">A部</text>
<text x="293" y="306">B部</text>
<text x="695" y="306">B部</text>
<text x="298" y="341">4-φ7.9</text>
<text x="352" y="341">深さ12</text>
<text x="298" y="357">ジョイント金具取付孔</text>
<text x="298" y="370">※注2</text>
<text x="43" y="378">【躯体取付孔ピッチ図】</text>
<text x="53" y="398">1188≦W＜1299</text>
<text x="233" y="398">1299≦W＜1749</text>
<text x="436" y="398">1749≦W＜2199</text>
<text x="373" y="477">A部詳細</text>
<text x="431" y="476">B部詳細</text>
<text x="53" y="485">2199≦W≦2412</text>
<text x="434" y="523">4-φ7.9</text>
<text x="488" y="524">貫通孔</text>
<text x="433" y="537">ジョイント金具取付孔</text>
<text x="433" y="550">※注2</text>
</g>
<text font-size="9.7" x="661" y="555">三 角 法</text>
<text font-size="8.9" x="576" y="76">特注</text>
<g font-size="8.1">
<text x="355" y="92">150</text>
<text x="168" y="101">6</text>
<text x="145" y="134" transform="rotate(-90 145 134)">(c)</text>
<text x="236" y="156" transform="rotate(-90 236 156)">(d)</text>
<text x="261" y="170">8</text>
<text x="320" y="170">80</text>
<text x="655" y="170">94</text>
<text x="729" y="170">13</text>
<text x="126" y="219" transform="rotate(-90 126 219)">a</text>
<text x="237" y="221" transform="rotate(-90 237 221)">40</text>
<text x="146" y="226" transform="rotate(-90 146 226)">b</text>
<text x="262" y="262">13</text>
<text x="337" y="262">94</text>
<text x="672" y="262">80</text>
<text x="734" y="262">8</text>
<text x="237" y="280" transform="rotate(-90 237 280)">d</text>
<text x="146" y="306" transform="rotate(-90 146 306)">c</text>
<text x="176" y="340">24.4</text>
<text x="264" y="340">15</text>
<text x="331" y="340">±0.05</text>
<text x="380" y="336">+1</text>
<text x="727" y="340">15</text>
<text x="380" y="344">-0</text>
<text x="632" y="360">150</text>
<text x="479" y="379">L</text>
<text x="498" y="379">=W-48</text>
<text x="58" y="441">150</text>
<text x="99" y="441">450</text>
<text x="159" y="440">(e)</text>
<text x="195" y="441">150</text>
<text x="237" y="441">150</text>
<text x="279" y="441">450</text>
<text x="342" y="441">450</text>
<text x="390" y="441">150</text>
<text x="441" y="441">150</text>
<text x="482" y="441">450</text>
<text x="545" y="441">450</text>
<text x="607" y="441">450</text>
<text x="655" y="441">150</text>
<text x="628" y="449">(e)</text>
<text x="387" y="453">(e)</text>
<text x="552" y="452">L</text>
<text x="130" y="460">L</text>
<text x="318" y="460">L</text>
<text x="58" y="528">150</text>
<text x="99" y="528">450</text>
<text x="162" y="528">450</text>
<text x="224" y="528">450</text>
<text x="286" y="528">450</text>
<text x="334" y="528">150</text>
<text x="466" y="522">±0.05</text>
<text x="334" y="539">(e)</text>
<text x="200" y="547">L</text>
<text x="712" y="556">Sモーション（戸尻ブレーキ付） 枠 鴨居 加工図</text>
</g>
<g font-size="7.9">
<text x="665" y="529">名 称</text>
<text x="718" y="529">材質・規格</text>
<text x="703" y="537">承</text>
<text x="726" y="537">検</text>
<text x="766" y="537">設</text>
<text x="788" y="537">製</text>
<text x="645" y="543">度</text>
<text x="671" y="543">付</text>
<text x="703" y="543">認</text>
<text x="766" y="543">計</text>
<text x="645" y="557">法</text>
<text x="703" y="557">称</text>
</g>
<g font-size="7.5">
<text x="646" y="529">番号</text>
<text x="701" y="529">員数</text>
<text x="758" y="529">部品図番</text>
<text x="788" y="529">備 考</text>
<text x="645" y="537">尺</text>
<text x="726" y="543">図</text>
<text x="789" y="543">図</text>
<text x="645" y="550">角</text>
<text x="703" y="550">名</text>
<text x="544" y="569">記 号</text>
<text x="563" y="569">年月日</text>
<text x="583" y="569">担 当</text>
<text x="605" y="569">変 更 理 由</text>
<text x="703" y="564">図</text>
<text x="703" y="571">番</text>
</g>
<g font-size="7.1">
<text x="599" y="538">設指</text>
<text x="599" y="548">設指</text>
</g>
<text font-size="6.6" x="599" y="558">設指</text>
<g font-size="6.4">
<text x="145" y="222" transform="rotate(-90 145 222)">±0.2</text>
<text x="484" y="378">±0.5</text>
<text x="566" y="537">24/10/31</text>
<text x="587" y="537">靖超</text>
<text x="610" y="537">TJ-3086 NC140追加</text>
<text x="566" y="548">17/02/03</text>
<text x="587" y="548">高芳</text>
<text x="610" y="548">TJ-0056 裏面溝削除</text>
<text x="566" y="558">16/11/11</text>
<text x="587" y="558">福山</text>
<text x="610" y="558">TJ-0118 誤記訂正</text>
</g>
<g font-size="6">
<text x="665" y="463">鴨居NC180</text>
<text x="717" y="463">MDF+HPJシート</text>
<text x="757" y="463">MD-07676</text>
<text x="665" y="474">鴨居NC171</text>
<text x="717" y="474">MDF+HPJシート</text>
<text x="758" y="474">MD-07675</text>
<text x="665" y="485">鴨居NC156</text>
<text x="717" y="485">MDF+HPJシート</text>
<text x="758" y="485">MD-07674</text>
<text x="665" y="496">鴨居NC140</text>
<text x="717" y="496">MDF+HPJシート</text>
<text x="758" y="496">MD-08614</text>
<text x="665" y="507">鴨居NC115</text>
<text x="717" y="507">MDF+HPJシート</text>
<text x="758" y="507">MD-07673</text>
<text x="666" y="518">鴨居NC95</text>
<text x="717" y="518">MDF+HPJシート</text>
<text x="758" y="518">MD-07672</text>
<text x="545" y="539">3</text>
<text x="657" y="539">1/1</text>
<text x="682" y="539">16/06/24</text>
<text x="545" y="549">2</text>
<text x="712" y="549">H310 １７ラシッサ V引違戸2枚建</text>
<text x="545" y="559">1</text>
</g>
<g font-size="5">
<text x="713" y="538">梶原</text>
<text x="798" y="538">孫挺</text>
<text x="727" y="576">承認日：2024/11/29</text>
</g>
<g font-size="4.7">
<text x="179" y="56">3</text>
<text x="350" y="56">3</text>
<text x="154" y="191">2</text>
<text x="154" y="248">2</text>
<text x="791" y="496">3</text>
<text x="380" y="523">2</text>
</g>
<text font-size="3.8" x="44" y="483">１</text>
<g font-size="3.4">
<text x="734" y="538">鈴木荘右</text>
<text x="751" y="538">佐藤淳一</text>
<text x="774" y="538">佐藤淳一</text>
</g>
<g font-size="3">
<text x="553" y="539">-3</text>
<text x="553" y="549">-3</text>
<text x="553" y="559">-1</text>
</g>
</svg>
